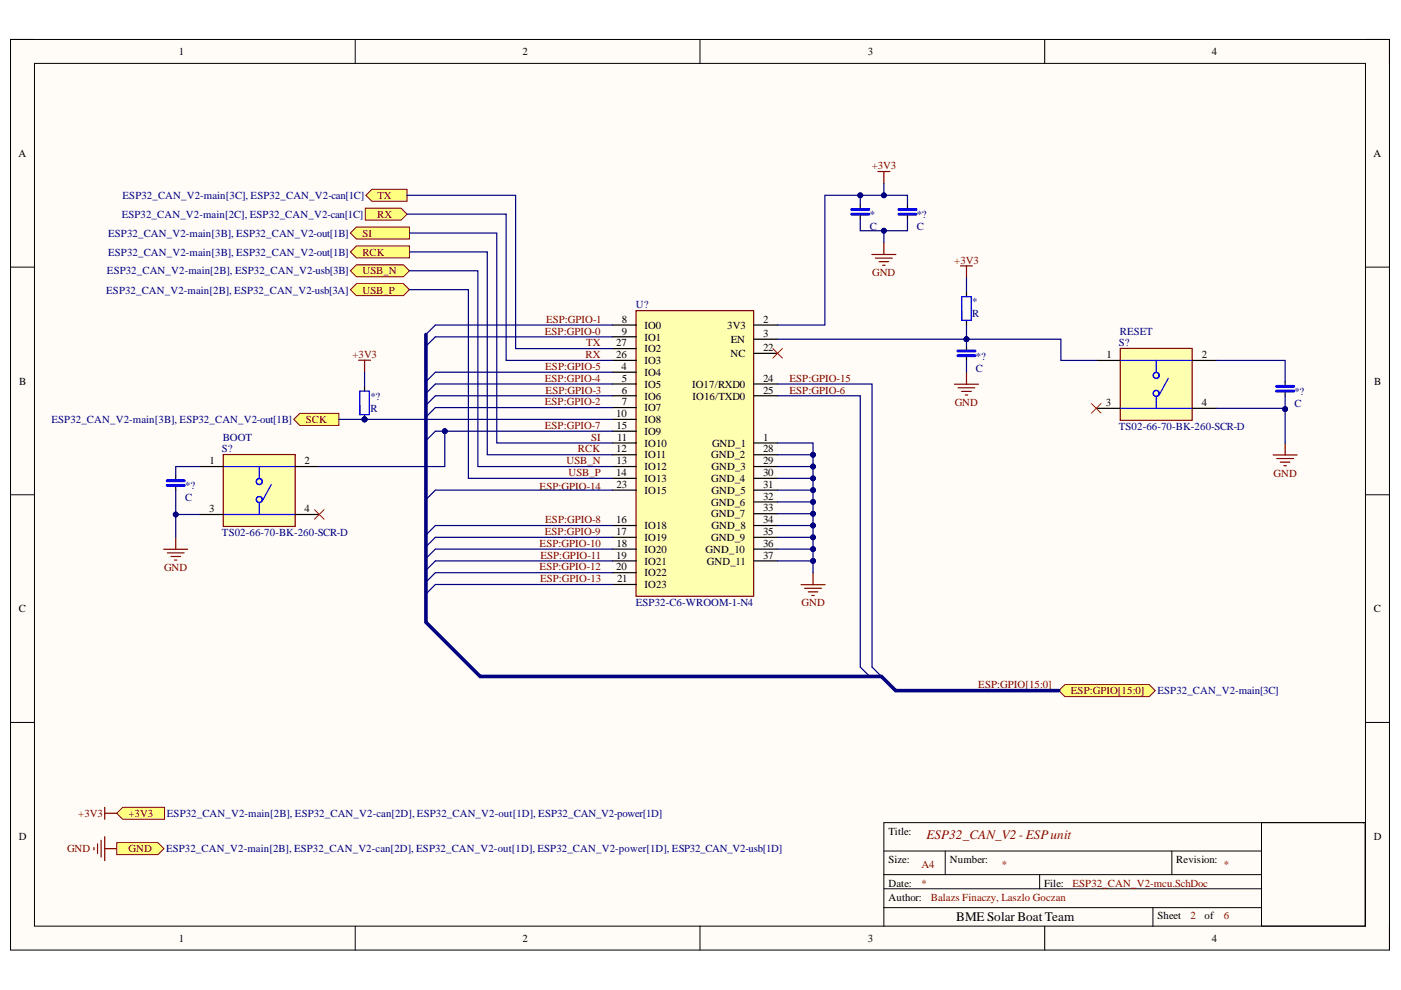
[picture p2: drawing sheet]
<svg xmlns="http://www.w3.org/2000/svg" width="297mm" height="210mm" viewBox="0 0 297 210" stroke-linecap="round" stroke-linejoin="round" font-family="sans-serif">
<path d="M2.2 8.4h292.4v193h-292.4z" fill-rule="evenodd" fill="#fffcf8"/>
<path d="M2.2 8.4h292.4v193h-292.4z" fill="none" stroke="#000" stroke-width=".21"/>
<path d="M7.3 13.4h282.2v183h-282.2z" fill-rule="evenodd" fill="#fffcf8"/>
<g fill="none" stroke="#000" stroke-width=".21">
<path d="M2.2 8.4h5.1M7.3 13.4h282.2v183h-282.2zM75.3 8.4v5M148.4 8.4v5M221.5 8.4v5M289.5 8.4h5.1v5M2.2 56.6h5.1M289.5 56.6h5.1M2.2 104.9h5.1M289.5 104.9h5.1M2.2 153.2h5.1M289.5 153.2h5.1"/>
<path d="M267.5 174.4h21.9v22h-21.9zM289.1 174.5l-101.7-.1v22M75.3 196.4v5M148.4 196.4v5M187.4 180.4h80.1M187.4 185.4h80.1M187.4 188.4h80.1M187.4 192.4h80.1M200.4 180.4v5M220.4 185.4v3M221.5 196.4v5M244.4 192.4v4"/>
<path d="M248.5 180.4v5M294.6 196.4v5"/>
</g>
<path d="M182.4 43.4v1M182.4 45.4v1M204.9 61.9v1M204.9 67.9v1" fill="none" stroke="#000" stroke-width=".25"/>
<path d="M203.9 62.9h2v5h-2z" fill="none" stroke="#00f" stroke-width=".25"/>
<path d="M180.4 45.3l3.8-.1 .2 .2-.2 .2h-3.6l-.2-.2z" fill="#00f"/>
<path d="M180.4 45.3l3.8-.1 .2 .2-.2 .2h-3.6l-.2-.2z" fill="none" stroke="#00f" stroke-width=".21"/>
<path d="M180.4 44.3l3.8-.1 .2 .2-.2 .2h-3.6l-.2-.2z" fill="#00f"/>
<path d="M180.4 44.3l3.8-.1 .2 .2-.2 .2h-3.6l-.2-.2z" fill="none" stroke="#00f" stroke-width=".21"/>
<path d="M134.8 65.9h25v60.5h-25z" fill-rule="evenodd" fill="#ffffb0"/>
<path d="M134.8 65.9h25v60.5h-25z" fill="none" stroke="#800000" stroke-width=".25"/>
<g fill="none" stroke="#000" stroke-width=".25">
<path d="M192.4 43.4v1M192.4 45.4v1M129.8 68.9h5.1M129.8 78.9h5.1M129.8 71.4h5.1M129.8 76.4h5.1M129.8 73.9h5.1M159.8 68.9h5.1M159.8 71.9h5.1M159.8 74.9h5.1M129.8 93.9h5.1M129.8 81.4h5.1"/>
<path d="M129.8 83.9h5.1M129.8 86.4h5.1M129.8 88.9h5.1M129.8 96.4h5.1M129.8 98.9h5.1M129.8 91.4h5.1M159.8 93.9h5.1M159.8 81.4h5.1M159.8 83.9h5.1M159.8 96.4h5.1M159.8 98.9h5.1M129.8 101.4h5.1"/>
<path d="M129.8 111.4h5.1M129.8 113.9h5.1M129.8 116.4h5.1M129.8 118.9h5.1M129.8 103.9h5.1M159.8 101.4h5.1M159.8 111.4h5.1M159.8 113.9h5.1M159.8 116.4h5.1M159.8 118.9h5.1M159.8 103.9h5.1M159.8 106.4h5.1"/>
<path d="M159.8 108.9h5.1M129.8 121.4h5.1M129.8 123.9h5.1"/>
</g>
<path d="M190.5 45.3l3.7-.1 .2 .2-.2 .2h-3.6z" fill="#00f"/>
<path d="M190.5 45.3l3.7-.1 .2 .2-.2 .2h-3.6z" fill="none" stroke="#00f" stroke-width=".21"/>
<path d="M190.5 44.3l3.7-.1 .2 .2-.2 .2h-3.6z" fill="#00f"/>
<path d="M190.5 44.3l3.7-.1 .2 .2-.2 .2h-3.6z" fill="none" stroke="#00f" stroke-width=".21"/>
<path d="M186.1 36.4h2.6M187.4 36.4v2.5M184.8 54h5.1M185.6 54.7h3.6M186.4 55.5h2M187.1 56.2h.6M187.4 51.4v2.6M203.6 56.4h2.6M204.9 56.4v2.5" fill="none" stroke="#800000" stroke-width=".25"/>
<path d="M204.9 73.4v1M204.9 75.4v1" fill="none" stroke="#000" stroke-width=".25"/>
<path d="M203 75.3l3.7-.1 .2 .2-.2 .2h-3.6l-.2-.2z" fill="#00f"/>
<path d="M203 75.3l3.7-.1 .2 .2-.2 .2h-3.6l-.2-.2z" fill="none" stroke="#00f" stroke-width=".21"/>
<path d="M203 74.3l3.7-.1 .2 .2-.2 .2h-3.6l-.2-.2z" fill="#00f"/>
<path d="M203 74.3l3.7-.1 .2 .2-.2 .2h-3.6l-.2-.2z" fill="none" stroke="#00f" stroke-width=".21"/>
<path d="M204.9 78.9v2.6M202.4 81.5h5.1M203.1 82.2h3.6M203.9 83h2M204.7 83.7h.5M169.8 124h5.1M170.6 124.7h3.6M171.4 125.5h2M172.1 126.3h.5M172.4 121.4v2.6" fill="none" stroke="#800000" stroke-width=".25"/>
<g fill="none" stroke="#000080" stroke-width=".25">
<path d="M92.3 68.9l-2 2M92.3 71.4l-2 2M92.3 78.9l-2 2M92.3 81.4l-2 2M92.3 83.9l-2 2M92.3 86.4l-2 2M92.3 91.4l-2 2M92.3 103.9l-2 2M92.3 111.4l-2 2M92.3 113.9l-2 2M92.3 116.4l-2 2M92.3 118.9l-2 2"/>
<path d="M92.3 121.4l-2 2M92.3 123.9l-2 2M182.4 141.4l2 2M184.9 141.4l2 2"/>
</g>
<path d="M224.5 146.4l1.3-1.2h17.9l1.2 1.2-1.2 1.3h-17.9z" fill-rule="evenodd" fill="#ffff80"/>
<path d="M224.5 146.4l1.3-1.2h17.9l1.2 1.2-1.2 1.3h-17.9z" fill="none" stroke="#800000" stroke-width=".21"/>
<path d="M163.9 73.9l2 2M165.9 73.9l-2 2" fill="none" stroke="#f00" stroke-width=".21"/>
<path d="M237.5 73.9h15.3v15.2h-15.3z" fill-rule="evenodd" fill="#ffffb0"/>
<path d="M237.5 73.9h15.3v15.2h-15.3zM269.9 96.5h5.1M270.7 97.2h3.6M271.4 98h2.1M272.2 98.7h.5M272.5 93.9v2.6" fill="none" stroke="#800000" stroke-width=".25"/>
<g fill="none" stroke="#00f" stroke-width=".25">
<path d="M237.5 76.4h15.3M245.1 76.4v2.6M237.5 86.6h15.3M245.1 84v2.6M247.7 80.2l-1.9 3.5"/>
<circle cx="245.1" cy="79.6" r=".63"/>
<circle cx="245.1" cy="79.6" r=".64"/>
<circle cx="245.1" cy="83.4" r=".63"/>
<circle cx="245.1" cy="83.4" r=".64"/>
</g>
<path d="M232.4 76.4h5.1M252.8 76.4h5.1M232.4 86.6h5.1M252.8 86.6h5.1M272.5 80.9v1M272.5 82.9v1" fill="none" stroke="#000" stroke-width=".25"/>
<path d="M231.4 85.6l2.1 2M233.5 85.6l-2.1 2" fill="none" stroke="#f00" stroke-width=".21"/>
<path d="M270.5 82.8l3.8-.1 .2 .2-.2 .2h-3.6l-.2-.2z" fill="#00f"/>
<path d="M270.5 82.8l3.8-.1 .2 .2-.2 .2h-3.6l-.2-.2z" fill="none" stroke="#00f" stroke-width=".21"/>
<path d="M270.5 81.8l3.8-.1 .2 .2-.2 .2h-3.6l-.2-.2z" fill="#00f"/>
<path d="M270.5 81.8l3.8-.1 .2 .2-.2 .2h-3.6l-.2-.2z" fill="none" stroke="#00f" stroke-width=".21"/>
<path d="M47.3 96.4h15.3v15.2h-15.3z" fill-rule="evenodd" fill="#ffffb0"/>
<path d="M47.3 96.4h15.3v15.2h-15.3zM34.7 116.5h5.1M35.5 117.2h3.5M36.2 118h2.1M37 118.8h.5M37.3 113.9v2.6" fill="none" stroke="#800000" stroke-width=".25"/>
<g fill="none" stroke="#00f" stroke-width=".25">
<path d="M47.3 98.9h15.3M55 98.9v2.6M47.3 109.1h15.3M55 106.5v2.6M57.5 102.7l-1.9 3.5"/>
<circle cx="55" cy="105.9" r=".63"/>
<circle cx="55" cy="102.1" r=".63"/>
</g>
<path d="M42.3 98.9h5M62.6 98.9h5.1M37.3 100.9v1M37.3 102.9v1M42.3 109.1h5M62.6 109.1h5.1" fill="none" stroke="#000" stroke-width=".25"/>
<path d="M66.7 108.1l2 2M68.7 108.1l-2 2" fill="none" stroke="#f00" stroke-width=".21"/>
<path d="M35.3 102.8l3.8-.1 .2 .2-.2 .2h-3.6h-.2z" fill="#00f"/>
<path d="M35.3 102.8l3.8-.1 .2 .2-.2 .2h-3.6h-.2z" fill="none" stroke="#00f" stroke-width=".21"/>
<path d="M35.3 101.8l3.8-.1 .2 .2-.2 .2h-3.6h-.2z" fill="#00f"/>
<path d="M35.3 101.8l3.8-.1 .2 .2-.2 .2h-3.6h-.2z" fill="none" stroke="#00f" stroke-width=".21"/>
<circle cx="77.3" cy="88.9" r=".51" fill="#000080"/>
<circle cx="77.3" cy="88.9" r=".51" fill="none" stroke="#000080" stroke-width=".21"/>
<path d="M77.3 87.9v1" fill="none" stroke="#000" stroke-width=".25"/>
<circle cx="77.3" cy="88.9" r=".51" fill="#000080"/>
<circle cx="77.3" cy="88.9" r=".51" fill="none" stroke="#000080" stroke-width=".21"/>
<path d="M77.3 81.9v1" fill="none" stroke="#000" stroke-width=".25"/>
<path d="M76.3 82.9h2v5h-2z" fill="none" stroke="#00f" stroke-width=".25"/>
<path d="M76 76.4h2.6M77.3 76.4v2.5" fill="none" stroke="#800000" stroke-width=".25"/>
<path d="M74.3 57.4l1.3-1.3h9.9l1.3 1.3-1.3 1.3h-9.9z" fill-rule="evenodd" fill="#ffff80"/>
<path d="M74.3 57.4l1.3-1.3h9.9l1.3 1.3-1.3 1.3h-9.9z" fill="none" stroke="#800000" stroke-width=".21"/>
<path d="M74.3 61.4l1.3-1.3h9.9l1.3 1.3-1.3 1.3h-9.9z" fill-rule="evenodd" fill="#ffff80"/>
<path d="M74.3 61.4l1.3-1.3h9.9l1.3 1.3-1.3 1.3h-9.9z" fill="none" stroke="#800000" stroke-width=".21"/>
<path d="M77.6 41.4l1.2-1.3h7.5v2.6h-7.5z" fill-rule="evenodd" fill="#ffff80"/>
<path d="M77.6 41.4l1.2-1.3h7.5v2.6h-7.5z" fill="none" stroke="#800000" stroke-width=".21"/>
<path d="M77.4 44.1h7.6l1.3 1.3-1.3 1.3h-7.6z" fill-rule="evenodd" fill="#ffff80"/>
<path d="M77.4 44.1h7.6l1.3 1.3-1.3 1.3h-7.6z" fill="none" stroke="#800000" stroke-width=".21"/>
<path d="M62.3 88.9l1.3-1.3h8.3v2.6h-8.3z" fill-rule="evenodd" fill="#ffff80"/>
<path d="M62.3 88.9l1.3-1.3h8.3v2.6h-8.3z" fill="none" stroke="#800000" stroke-width=".21"/>
<path d="M74.3 53.4l1.3-1.3h11.2v2.6h-11.2z" fill-rule="evenodd" fill="#ffff80"/>
<path d="M74.3 53.4l1.3-1.3h11.2v2.6h-11.2z" fill="none" stroke="#800000" stroke-width=".21"/>
<path d="M74.3 49.4l1.3-1.3h11.2v2.6h-11.2z" fill-rule="evenodd" fill="#ffff80"/>
<path d="M74.3 49.4l1.3-1.3h11.2v2.6h-11.2z" fill="none" stroke="#800000" stroke-width=".21"/>
<path d="M19.9 179.7v.5M20.7 178.9v2.1M21.4 178.2v3.5M22.2 171.2v2.5M22.2 177.4v5.1M22.2 172.4h2.5M22.2 179.9h2.6" fill="none" stroke="#800000" stroke-width=".25"/>
<path d="M24.8 172.4l1.2-1.2h8.9v2.5h-8.9z" fill-rule="evenodd" fill="#ffff80"/>
<path d="M24.8 172.4l1.2-1.2h8.9v2.5h-8.9z" fill="none" stroke="#800000" stroke-width=".21"/>
<path d="M24.8 178.7h8.7l1.3 1.2-1.3 1.3h-8.7z" fill-rule="evenodd" fill="#ffff80"/>
<path d="M24.8 178.7h8.7l1.3 1.2-1.3 1.3h-8.7z" fill="none" stroke="#800000" stroke-width=".21"/>
<path d="M187.4 38.9v2.5h-12.5v27.5h-10" fill="none" stroke="#000080" stroke-width=".25"/>
<circle cx="182.4" cy="41.4" r=".51" fill="#000080"/>
<circle cx="182.4" cy="41.4" r=".51" fill="none" stroke="#000080" stroke-width=".21"/>
<circle cx="187.4" cy="41.4" r=".51" fill="#000080"/>
<circle cx="187.4" cy="41.4" r=".51" fill="none" stroke="#000080" stroke-width=".21"/>
<path d="M182.4 41.4v2" fill="none" stroke="#000080" stroke-width=".25"/>
<circle cx="182.4" cy="41.4" r=".51" fill="#000080"/>
<circle cx="182.4" cy="41.4" r=".51" fill="none" stroke="#000080" stroke-width=".21"/>
<path d="M187.4 41.4h5v2" fill="none" stroke="#000080" stroke-width=".25"/>
<circle cx="187.4" cy="41.4" r=".51" fill="#000080"/>
<circle cx="187.4" cy="41.4" r=".51" fill="none" stroke="#000080" stroke-width=".21"/>
<path d="M182.4 46.4v2.5h10v-2.5" fill="none" stroke="#000080" stroke-width=".25"/>
<circle cx="187.4" cy="48.9" r=".51" fill="#000080"/>
<circle cx="187.4" cy="48.9" r=".51" fill="none" stroke="#000080" stroke-width=".21"/>
<path d="M187.4 48.9v2.5" fill="none" stroke="#000080" stroke-width=".25"/>
<circle cx="187.4" cy="48.9" r=".51" fill="#000080"/>
<circle cx="187.4" cy="48.9" r=".51" fill="none" stroke="#000080" stroke-width=".21"/>
<path d="M204.9 68.9v3h-40" fill="none" stroke="#000080" stroke-width=".25"/>
<circle cx="204.9" cy="71.9" r=".51" fill="#000080"/>
<circle cx="204.9" cy="71.9" r=".51" fill="none" stroke="#000080" stroke-width=".21"/>
<path d="M204.9 58.9v3M204.9 71.9v1.5" fill="none" stroke="#000080" stroke-width=".25"/>
<circle cx="204.9" cy="71.9" r=".51" fill="#000080"/>
<circle cx="204.9" cy="71.9" r=".51" fill="none" stroke="#000080" stroke-width=".21"/>
<g fill="none" stroke="#000080" stroke-width=".25">
<path d="M92.3 68.9h37.5M92.3 71.4h37.5M92.3 78.9h37.5M204.9 76.4v2.5M92.3 81.4h37.5M92.3 83.9h37.5M92.3 86.4h37.5M164.9 93.9h7.5v27.5M164.9 83.9h17.5v57.5M92.3 103.9h37.5M92.3 111.4h37.5M92.3 113.9h37.5"/>
<path d="M92.3 116.4h37.5M92.3 118.9h37.5M92.3 121.4h37.5M92.3 123.9h37.5"/>
</g>
<circle cx="172.4" cy="96.4" r=".51" fill="#000080"/>
<circle cx="172.4" cy="96.4" r=".51" fill="none" stroke="#000080" stroke-width=".21"/>
<circle cx="172.4" cy="98.9" r=".51" fill="#000080"/>
<circle cx="172.4" cy="98.9" r=".51" fill="none" stroke="#000080" stroke-width=".21"/>
<circle cx="172.4" cy="101.4" r=".51" fill="#000080"/>
<circle cx="172.4" cy="101.4" r=".51" fill="none" stroke="#000080" stroke-width=".21"/>
<circle cx="172.4" cy="103.9" r=".51" fill="#000080"/>
<circle cx="172.4" cy="103.9" r=".51" fill="none" stroke="#000080" stroke-width=".21"/>
<circle cx="172.4" cy="106.4" r=".51" fill="#000080"/>
<circle cx="172.4" cy="106.4" r=".51" fill="none" stroke="#000080" stroke-width=".21"/>
<circle cx="172.4" cy="108.9" r=".51" fill="#000080"/>
<circle cx="172.4" cy="108.9" r=".51" fill="none" stroke="#000080" stroke-width=".21"/>
<circle cx="172.4" cy="111.4" r=".51" fill="#000080"/>
<circle cx="172.4" cy="111.4" r=".51" fill="none" stroke="#000080" stroke-width=".21"/>
<circle cx="172.4" cy="113.9" r=".51" fill="#000080"/>
<circle cx="172.4" cy="113.9" r=".51" fill="none" stroke="#000080" stroke-width=".21"/>
<circle cx="172.4" cy="116.4" r=".51" fill="#000080"/>
<circle cx="172.4" cy="116.4" r=".51" fill="none" stroke="#000080" stroke-width=".21"/>
<circle cx="172.4" cy="118.9" r=".51" fill="#000080"/>
<circle cx="172.4" cy="118.9" r=".51" fill="none" stroke="#000080" stroke-width=".21"/>
<path d="M164.9 96.4h7.5" fill="none" stroke="#000080" stroke-width=".25"/>
<circle cx="172.4" cy="96.4" r=".51" fill="#000080"/>
<circle cx="172.4" cy="96.4" r=".51" fill="none" stroke="#000080" stroke-width=".21"/>
<path d="M164.9 98.9h7.5" fill="none" stroke="#000080" stroke-width=".25"/>
<circle cx="172.4" cy="98.9" r=".51" fill="#000080"/>
<circle cx="172.4" cy="98.9" r=".51" fill="none" stroke="#000080" stroke-width=".21"/>
<path d="M164.9 101.4h7.5" fill="none" stroke="#000080" stroke-width=".25"/>
<circle cx="172.4" cy="101.4" r=".51" fill="#000080"/>
<circle cx="172.4" cy="101.4" r=".51" fill="none" stroke="#000080" stroke-width=".21"/>
<path d="M164.9 103.9h7.5" fill="none" stroke="#000080" stroke-width=".25"/>
<circle cx="172.4" cy="103.9" r=".51" fill="#000080"/>
<circle cx="172.4" cy="103.9" r=".51" fill="none" stroke="#000080" stroke-width=".21"/>
<path d="M164.9 106.4h7.5" fill="none" stroke="#000080" stroke-width=".25"/>
<circle cx="172.4" cy="106.4" r=".51" fill="#000080"/>
<circle cx="172.4" cy="106.4" r=".51" fill="none" stroke="#000080" stroke-width=".21"/>
<path d="M164.9 108.9h7.5" fill="none" stroke="#000080" stroke-width=".25"/>
<circle cx="172.4" cy="108.9" r=".51" fill="#000080"/>
<circle cx="172.4" cy="108.9" r=".51" fill="none" stroke="#000080" stroke-width=".21"/>
<path d="M164.9 111.4h7.5" fill="none" stroke="#000080" stroke-width=".25"/>
<circle cx="172.4" cy="111.4" r=".51" fill="#000080"/>
<circle cx="172.4" cy="111.4" r=".51" fill="none" stroke="#000080" stroke-width=".21"/>
<path d="M164.9 113.9h7.5" fill="none" stroke="#000080" stroke-width=".25"/>
<circle cx="172.4" cy="113.9" r=".51" fill="#000080"/>
<circle cx="172.4" cy="113.9" r=".51" fill="none" stroke="#000080" stroke-width=".21"/>
<path d="M164.9 116.4h7.5" fill="none" stroke="#000080" stroke-width=".25"/>
<circle cx="172.4" cy="116.4" r=".51" fill="#000080"/>
<circle cx="172.4" cy="116.4" r=".51" fill="none" stroke="#000080" stroke-width=".21"/>
<path d="M164.9 118.9h7.5" fill="none" stroke="#000080" stroke-width=".25"/>
<circle cx="172.4" cy="118.9" r=".51" fill="#000080"/>
<circle cx="172.4" cy="118.9" r=".51" fill="none" stroke="#000080" stroke-width=".21"/>
<path d="M164.9 81.4h20v60M257.9 86.6h14.4l.2 .1v7.2" fill="none" stroke="#000080" stroke-width=".25"/>
<circle cx="272.5" cy="86.7" r=".51" fill="#000080"/>
<circle cx="272.5" cy="86.7" r=".51" fill="none" stroke="#000080" stroke-width=".21"/>
<path d="M257.9 76.4h14.6v4.5M272.5 83.9v2.8" fill="none" stroke="#000080" stroke-width=".25"/>
<circle cx="272.5" cy="86.7" r=".51" fill="#000080"/>
<circle cx="272.5" cy="86.7" r=".51" fill="none" stroke="#000080" stroke-width=".21"/>
<path d="M94.3 91.4v7.5h-26.6" fill="none" stroke="#000080" stroke-width=".25"/>
<circle cx="94.3" cy="91.4" r=".51" fill="#000080"/>
<circle cx="94.3" cy="91.4" r=".51" fill="none" stroke="#000080" stroke-width=".21"/>
<path d="M42.3 109.1h-5v4.8" fill="none" stroke="#000080" stroke-width=".25"/>
<circle cx="37.3" cy="109.1" r=".51" fill="#000080"/>
<circle cx="37.3" cy="109.1" r=".51" fill="none" stroke="#000080" stroke-width=".21"/>
<path d="M42.3 98.9h-5v2M37.3 103.9v5.2" fill="none" stroke="#000080" stroke-width=".25"/>
<circle cx="37.3" cy="109.1" r=".51" fill="#000080"/>
<circle cx="37.3" cy="109.1" r=".51" fill="none" stroke="#000080" stroke-width=".21"/>
<path d="M77.3 78.9v3M77.3 88.9h52.5" fill="none" stroke="#000080" stroke-width=".25"/>
<circle cx="77.3" cy="88.9" r=".51" fill="#000080"/>
<circle cx="77.3" cy="88.9" r=".51" fill="none" stroke="#000080" stroke-width=".21"/>
<path d="M204.9 71.9h20v4.5h7.5" fill="none" stroke="#000080" stroke-width=".25"/>
<circle cx="204.9" cy="71.9" r=".51" fill="#000080"/>
<circle cx="204.9" cy="71.9" r=".51" fill="none" stroke="#000080" stroke-width=".21"/>
<path d="M86.3 45.4h21v31h22.5M71.9 88.9h5.4" fill="none" stroke="#000080" stroke-width=".25"/>
<circle cx="77.3" cy="88.9" r=".51" fill="#000080"/>
<circle cx="77.3" cy="88.9" r=".51" fill="none" stroke="#000080" stroke-width=".21"/>
<path d="M86.3 41.4h23v32.5h20.5M86.8 49.4h18.5v44.5h24.5M86.8 53.4h16.5v43h26.5M92.3 91.4h37.5" fill="none" stroke="#000080" stroke-width=".25"/>
<circle cx="94.3" cy="91.4" r=".51" fill="#000080"/>
<circle cx="94.3" cy="91.4" r=".51" fill="none" stroke="#000080" stroke-width=".21"/>
<path d="M86.8 57.4h14.5v41.5h28.5M86.8 61.4h12.5v40h30.5" fill="none" stroke="#000080" stroke-width=".25"/>
<path d="M90.3 70.9v61l11.5 11.5h85.1l3 3h34.6" fill="none" stroke="#000080" stroke-width=".76"/>
<text font-size="2.8" fill="#980000" x="196.4" y="177.8">ESP32_CAN_V2 - ESPunit</text>
<text font-size="2.8" x="202.8" y="195.3">BME Solar Boat Team</text>
<g font-size="2.3">
<text x="37.9" y="11.7">1</text>
<text x="110.8" y="11.7">2</text>
<text x="184" y="11.7">3</text>
<text x="256.9" y="11.7">4</text>
<text x="3.9" y="33.3">A</text>
<text x="291.2" y="33.3">A</text>
<text x="131.8" y="68.4">8</text>
<text x="131.8" y="71">9</text>
<text x="136.7" y="69.7">IO0</text>
<text x="154.2" y="69.7">3V3</text>
<text x="161.8" y="68.4">2</text>
<text x="161.8" y="71.5">3</text>
<text x="130.7" y="75.9">26</text>
<text x="130.7" y="73.4">27</text>
<text x="136.7" y="72.2">IO1</text>
<text x="136.7" y="77.2">IO3</text>
<text x="136.7" y="74.7">IO2</text>
<text x="154.9" y="75.7">NC</text>
<text x="154.9" y="72.7">EN</text>
<text x="161.8" y="74.4">22</text>
<text x="234.6" y="75.9">1</text>
<text x="254.8" y="75.9">2</text>
<text x="4.1" y="81.5">B</text>
<text x="131.8" y="78.4">4</text>
<text x="131.8" y="80.9">5</text>
<text x="131.8" y="83.5">6</text>
<text x="136.7" y="79.7">IO4</text>
<text x="136.7" y="82.2">IO5</text>
<text x="146.7" y="82.2">IO17/RXD0</text>
<text x="161.8" y="80.9">24</text>
<text x="161.8" y="83.5">25</text>
<text x="291.4" y="81.5">B</text>
<text x="130.7" y="88.5">10</text>
<text x="131.8" y="85.9">7</text>
<text x="136.7" y="84.7">IO6</text>
<text x="136.7" y="87.2">IO7</text>
<text x="136.7" y="89.7">IO8</text>
<text x="146.8" y="84.7">IO16/TXD0</text>
<text x="234.5" y="86.1">3</text>
<text x="254.8" y="86.1">4</text>
<text x="130.7" y="95.9">12</text>
<text x="130.7" y="90.9">15</text>
<text x="130.8" y="93.5">11</text>
<text x="136.7" y="94.7">IO10</text>
<text x="136.7" y="92.2">IO9</text>
<text x="151" y="94.7">GND_1</text>
<text x="161.8" y="93.5">1</text>
<text x="161.8" y="95.9">28</text>
<text x="44.4" y="98.4">1</text>
<text x="64.6" y="98.4">2</text>
<text x="130.7" y="101">14</text>
<text x="130.7" y="98.4">13</text>
<text x="136.7" y="97.2">IO11</text>
<text x="136.7" y="99.7">IO12</text>
<text x="150.8" y="97.2">GND_2</text>
<text x="150.9" y="99.7">GND_3</text>
<text x="161.8" y="98.4">29</text>
<text x="161.8" y="101">30</text>
<text x="130.7" y="103.4">23</text>
<text x="136.7" y="102.2">IO13</text>
<text x="136.7" y="104.7">IO15</text>
<text x="150.8" y="102.2">GND_4</text>
<text x="150.8" y="107.2">GND_6</text>
<text x="150.9" y="104.7">GND_5</text>
<text x="161.8" y="103.4">31</text>
<text x="161.8" y="106">32</text>
<text x="44.3" y="108.6">3</text>
<text x="64.6" y="108.6">4</text>
<text x="130.7" y="111">16</text>
<text x="130.7" y="113.4">17</text>
<text x="136.7" y="112.2">IO18</text>
<text x="150.8" y="109.7">GND_7</text>
<text x="150.9" y="112.2">GND_8</text>
<text x="161.8" y="108.4">33</text>
<text x="161.8" y="111">34</text>
<text x="161.8" y="113.4">35</text>
<text x="130.7" y="118.5">19</text>
<text x="130.7" y="115.9">18</text>
<text x="136.7" y="114.7">IO19</text>
<text x="136.7" y="117.2">IO20</text>
<text x="136.7" y="119.7">IO21</text>
<text x="149.6" y="117.2">GND_10</text>
<text x="149.9" y="119.7">GND_11</text>
<text x="150.8" y="114.7">GND_9</text>
<text x="161.8" y="115.9">36</text>
<text x="161.8" y="118.5">37</text>
<text x="130.7" y="120.9">20</text>
<text x="130.8" y="123.5">21</text>
<text x="136.7" y="122.2">IO22</text>
<text x="136.7" y="124.7">IO23</text>
<text x="4" y="129.8">C</text>
<text x="291.3" y="129.8">C</text>
<text x="4" y="178.1">D</text>
<text x="188.4" y="177">Title:</text>
<text x="291.3" y="178.1">D</text>
<text x="188.4" y="182.9">Size:</text>
<text x="201.4" y="182.9">Number:</text>
<text x="249.4" y="182.9">Revision:</text>
<text x="188.4" y="188">Date:</text>
<text x="188.4" y="191">Author:</text>
<text x="221.4" y="188">File:</text>
<text x="245.4" y="194.9">Sheet</text>
<text x="255.4" y="194.9">of</text>
<text x="37.9" y="199.7">1</text>
<text x="110.8" y="199.7">2</text>
<text x="184" y="199.7">3</text>
<text x="256.9" y="199.7">4</text>
</g>
<g font-size="2.3" fill="#800000">
<text x="184.8" y="35.9">+3V3</text>
<text x="80" y="46.2">RX</text>
<text x="80.1" y="42.2">TX</text>
<text x="76.8" y="50.2">SI</text>
<text x="76.8" y="58.2">USB_N</text>
<text x="76.8" y="54.2">RCK</text>
<text x="184.9" y="58.5">GND</text>
<text x="202.3" y="55.9">+3V3</text>
<text x="76.8" y="62.2">USB_P</text>
<text x="115.5" y="71">ESP:GPIO-0</text>
<text x="115.8" y="68.4">ESP:GPIO-1</text>
<text x="74.7" y="75.9">+3V3</text>
<text x="124.1" y="75.9">RX</text>
<text x="124.3" y="73.4">TX</text>
<text x="115.5" y="80.9">ESP:GPIO-4</text>
<text x="115.6" y="78.4">ESP:GPIO-5</text>
<text x="115.7" y="83.5">ESP:GPIO-3</text>
<text x="167.4" y="80.9">ESP:GPIO-15</text>
<text x="167.4" y="83.5">ESP:GPIO-6</text>
<text x="64.8" y="89.7">SCK</text>
<text x="115.5" y="85.9">ESP:GPIO-2</text>
<text x="202.4" y="86.1">GND</text>
<text x="115.5" y="90.9">ESP:GPIO-7</text>
<text x="122.5" y="95.9">RCK</text>
<text x="125.3" y="93.5">SI</text>
<text x="120.1" y="98.4">USB_N</text>
<text x="120.5" y="101">USB_P</text>
<text x="270" y="101.1">GND</text>
<text x="114.4" y="103.9">ESP:GPIO-14</text>
<text x="115.5" y="113.4">ESP:GPIO-9</text>
<text x="115.6" y="111">ESP:GPIO-8</text>
<text x="114.4" y="115.9">ESP:GPIO-10</text>
<text x="114.6" y="118.5">ESP:GPIO-11</text>
<text x="34.8" y="121.1">GND</text>
<text x="114.4" y="120.9">ESP:GPIO-12</text>
<text x="114.5" y="123.5">ESP:GPIO-13</text>
<text x="169.9" y="128.5">GND</text>
<text x="207.4" y="146">ESP:GPIO[15:0]</text>
<text x="227" y="147.2">ESP:GPIO[15:0]</text>
<text x="16.6" y="173.2">+3V3</text>
<text x="27.2" y="173.2">+3V3</text>
<text x="14.2" y="180.7">GND</text>
<text x="27.2" y="180.7">GND</text>
</g>
<g font-size="2.3" fill="#000080">
<text x="25.8" y="46.2">ESP32_CAN_V2-main[2C], ESP32_CAN_V2-can[1C]</text>
<text x="26" y="42.2">ESP32_CAN_V2-main[3C], ESP32_CAN_V2-can[1C]</text>
<text x="184.4" y="46.3">*</text>
<text x="194.4" y="46.3">*?</text>
<text x="22.9" y="50.2">ESP32_CAN_V2-main[3B], ESP32_CAN_V2-out[1B]</text>
<text x="184.4" y="48.8">C</text>
<text x="194.4" y="48.8">C</text>
<text x="22.7" y="58.2">ESP32_CAN_V2-main[2B], ESP32_CAN_V2-usb[3B]</text>
<text x="22.9" y="54.2">ESP32_CAN_V2-main[3B], ESP32_CAN_V2-out[1B]</text>
<text x="22.5" y="62.2">ESP32_CAN_V2-main[2B], ESP32_CAN_V2-usb[3A]</text>
<text x="134.8" y="65.4">U?</text>
<text x="206.1" y="64.7">*</text>
<text x="206.1" y="67.2">R</text>
<text x="237.5" y="71">RESET</text>
<text x="206.9" y="76.3">*?</text>
<text x="237.2" y="73.4">S?</text>
<text x="206.9" y="78.8">C</text>
<text x="274.4" y="83.8">*?</text>
<text x="10.9" y="89.7">ESP32_CAN_V2-main[3B], ESP32_CAN_V2-out[1B]</text>
<text x="78.5" y="84.7">*?</text>
<text x="78.5" y="87.3">R</text>
<text x="274.4" y="86.3">C</text>
<text x="47.1" y="95.9">S?</text>
<text x="47.2" y="93.5">BOOT</text>
<text x="237.2" y="91.2">TS02-66-70-BK-260-SCR-D</text>
<text x="39.3" y="103.8">*?</text>
<text x="39.3" y="106.3">C</text>
<text x="47.1" y="113.7">TS02-66-70-BK-260-SCR-D</text>
<text x="134.8" y="128.5">ESP32-C6-WROOM-1-N4</text>
<text x="245.4" y="147.2">ESP32_CAN_V2-main[3C]</text>
<text x="35.4" y="173.2">ESP32_CAN_V2-main[2B], ESP32_CAN_V2-can[2D], ESP32_CAN_V2-out[1D], ESP32_CAN_V2-power[1D]</text>
<text x="35.2" y="180.7">ESP32_CAN_V2-main[2B], ESP32_CAN_V2-can[2D], ESP32_CAN_V2-out[1D], ESP32_CAN_V2-power[1D], ESP32_CAN_V2-usb[1D]</text>
</g>
<g font-size="2.3" fill="#980000">
<text x="195.4" y="183.9">A4</text>
<text x="212.4" y="183.9">*</text>
<text x="259.5" y="183.9">*</text>
<text x="195.4" y="188">*</text>
<text x="197.3" y="191">Balazs Finaczy, Laszlo Goczan</text>
<text x="227.4" y="188">ESP32_CAN_V2-mcu.SchDoc</text>
<text x="252.4" y="194.9">2</text>
<text x="259.5" y="194.9">6</text>
</g>
</svg>
